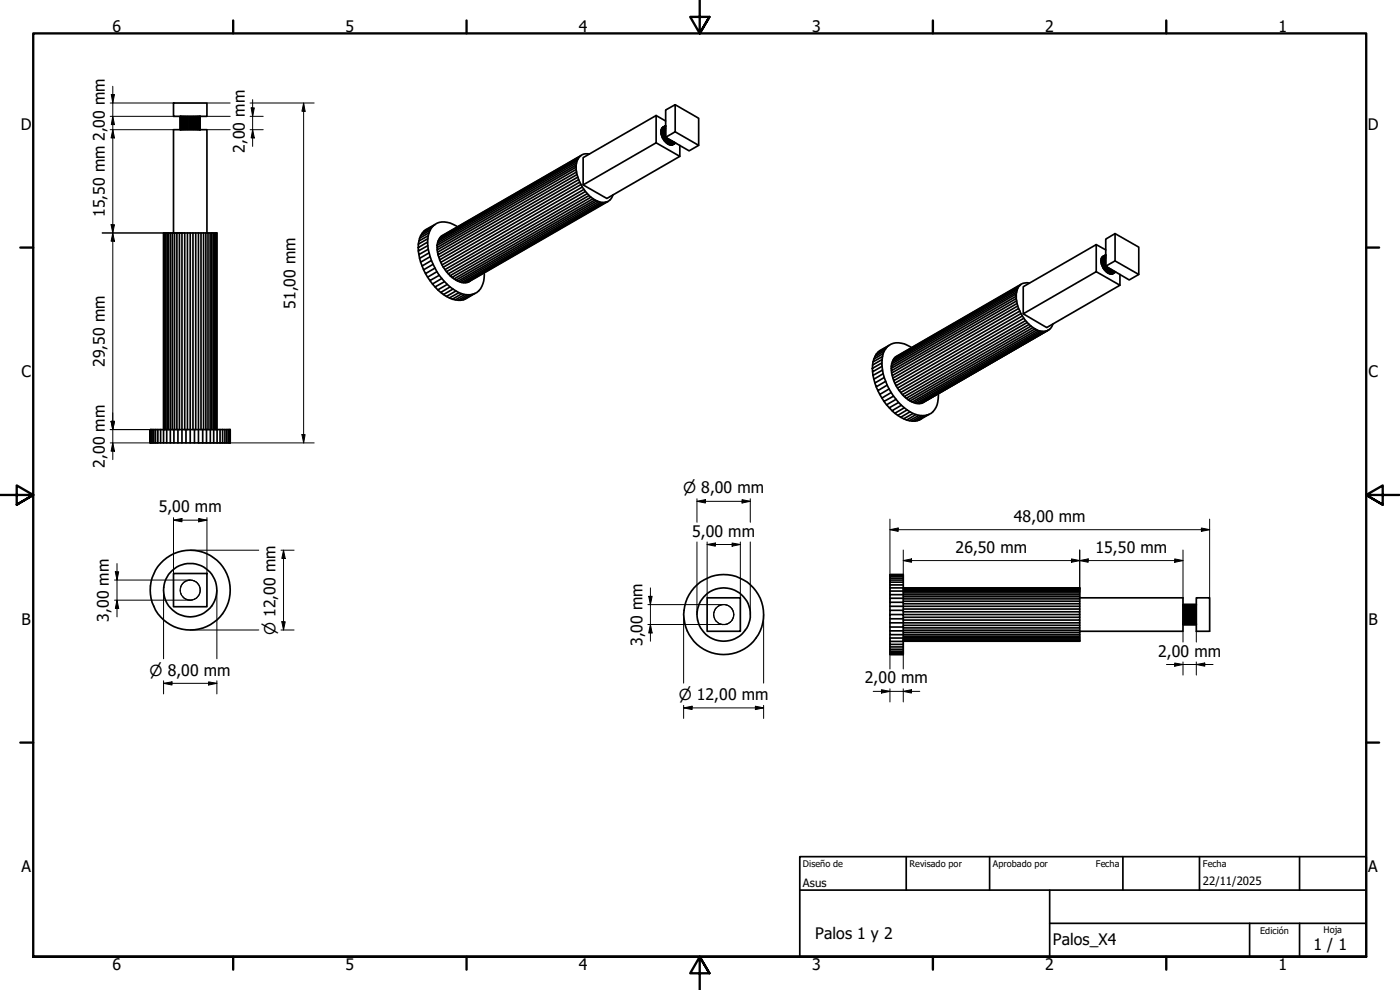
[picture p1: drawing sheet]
<svg xmlns="http://www.w3.org/2000/svg" width="420mm" height="297mm" viewBox="0 0 420 297" stroke-linecap="round" stroke-linejoin="round" font-family="sans-serif">
<!-- layer: Oculto (ISO) -->
<g fill="none" stroke="#000" stroke-width=".38">
<path d="M54.1 176.6v.2M54.1 177v.2M54.1 177.3v.2M54.2 177.6v.2M54.2 176.3v.2M54.2 177.9l.1 .2M54.3 178.2l.1 .2M54.4 178.5l.1 .2M54.4 175.8l-.2 .5M54.5 175.5l-.1 .1M54.6 178.7l.1 .2M54.7 175.2l-.1 .2"/>
<path d="M54.8 179l.1 .1M54.9 175l-.1 .1M55 179.2l.2 .2M55.2 174.7l-.2 .2M55.2 179.4l.2 .2M55.4 174.5l-.2 .2M55.5 179.6l.2 .1M55.7 174.4l-.2 .1M55.8 179.8h.1M55.9 174.3l-.1 .1M56.1 179.9h.2M56.3 174.2h-.2"/>
<path d="M56.4 179.9l.2 .1M56.6 174.1l-.2 .1M56.9 174l-.2 .1M57 174l.8 .2M57.8 179.9l-.2 .1M57.9 174.2h.1M58 174.2h.1M58 179.9h.1M58 179.9h-.1M58.2 174.3l.2 .1M58.4 179.8h-.2M58.5 174.4l.2 .1"/>
<path d="M58.7 179.6l-.2 .1M58.8 174.5l.1 .2M58.9 179.4l-.1 .2M59 174.7l.2 .2M59.2 179.2l-.2 .2M59.2 175l.2 .1M59.4 179l-.2 .1M59.4 175.2l.2 .2M59.6 178.7l-.2 .2M59.6 175.5l.2 .1M59.8 178.5l-.2 .2M59.8 175.8l.1 .5"/>
<path d="M59.8 175.8h.1M59.9 178.2l-.1 .2M59.9 177.9v.2M60 176.3l.1 .2M60.1 176.6v.2M60.1 177v.2M60.1 177.3v.2M60.1 177.6l-.1 .2M56.7 180h.8M214.2 184.3l.1 .9M214.2 184v.2M214.3 183.7l-.1 .2"/>
<path d="M214.3 185.2l.1 .2M214.4 183.4l-.1 .2M214.4 183.2h.1M214.4 185.5l.1 .2M214.5 183.1l-.1 .1M214.6 185.8v.2M214.6 182.8v.2M214.7 186.1l.1 .1M214.8 182.5l-.1 .2M214.9 186.3l.4 .4M215.1 182.3l-.2 .2M215.3 182.1l-.2 .1"/>
<path d="M215.3 186.7l.5 .4M215.5 181.9l-.2 .1M215.8 181.7l-.2 .1M215.9 187.1h.1M216 187.1l.1 .1M216.2 187.2l.1 .1M216.3 181.5l-.4 .2M216.5 181.5h.2M216.5 187.3l.2 .1M216.8 181.4h.2M216.8 187.4h.2M217.1 181.4h.2"/>
<path d="M217.1 187.4h.2M217.4 181.4h.2M217.4 187.4h.2M217.7 181.5h.2M217.9 187.3l-.2 .1M218 181.5l.2 .1M218.2 187.2l-.2 .1M218.3 181.6l.2 .1M218.5 187.1l-.2 .1M218.6 181.7l.2 .1M218.8 186.9l-.2 .2M218.9 181.9l.2 .1"/>
<path d="M219.1 186.7l-.2 .2M219.1 182.1l.2 .1M219.3 186.5l-.2 .2M219.3 182.3l.2 .2M219.5 186.3l-.2 .2M219.6 182.5l.2 .5M219.7 186.1l-.1 .1M219.8 185.8l-.1 .2M219.9 183.1l.1 .1M220 183.2h.1M220 185.5l-.1 .2M220 183.4l.1 .2"/>
<path d="M220.1 183.7l.1 .2M220.2 184v.1M220.2 184.1v.1M220.2 184.6l-.2 .8M220.2 184.3v.2"/>
</g>
<!-- layer: Visible (ISO) -->
<g fill="none" stroke="#000" stroke-width=".51">
<path d="M52.1 30.9h10v4h-10zM54.1 34.9v4M54.2 34.9v4M54.4 34.9v4M54.5 34.9v4M54.7 34.9v4M54.9 34.9v4M55.1 34.9v4M55.3 34.9v4M55.6 34.9v4M55.9 34.9v4M56.2 34.9v4"/>
<path d="M56.5 34.9v4M56.8 34.9v4M57.1 34.9v4M57.4 34.9v4M57.7 34.9v4M58 34.9v4M58.3 34.9v4M58.6 34.9v4M58.9 34.9v4M59.1 34.9v4M59.3 34.9v4M59.5 34.9v4"/>
<path d="M59.7 34.9v4M59.8 34.9v4M59.9 34.9v4M60 34.9v4M60.1 34.9v4v-4M196.9 34.7l2.9 1.6M198.4 39.5a3.8 3.8 0 0 0 3.3 4l1.1-.6-1.1 .6M198.9 38.2l.9-.5-1.2 .8-.2 .8M199.8 38.5l-1.4 .8v.2l1.4-.8M199.8 38.3l-1.4 .8M199.8 38.1l-1.4 .7M199.8 38l-1.2 .7"/>
<path d="M199.8 37.8l-1.2 .7M199.8 37.8l-1 .5M199.8 39l-1.4 .8M199.8 39.3l-1.4 .8M199.8 39.6l-1.4 .8M199.8 39.9l-1.2 .8M202.6 39.5v-8.1l-2.8 1.6v8.2M202.6 31.4l7.1 4.1v8.1M172.9 50.2v.6l-41.7 24.2v-.7M172.9 50.8l.1 .8-41.7 24.1-.1-.7M173 51.6a11.6 11.6 0 0 0 7.3 9.1 3 3 0 0 0 3.7-2.2M173 48.9l-41.7 24-.1 .7"/>
<path d="M173.2 52.4l-41.8 24-.1-.7M173.2 48.3l-41.8 24.1M173.4 53.1l-41.7 24.1-.3-.8M173.4 47.8l-41.7 24.1-.4 1M173.7 53.9l-41.7 24.1-.3-.8M173.7 47.4l-41.7 24-.3 .5M174 54.7l-41.7 24-.3-.7M174 47l-41.7 24-.3 .4M174.4 55.4l-41.7 24.1-.4-.8M174.4 46.7l-42.1 24.3M174.8 56.1l-41.8 24.1-.3-.7M175 47.3l21.9-12.6v8.1l-21.9 12.7z"/>
<path d="M175.3 56.8l-41.8 24.1 .5 .6M175.7 57.5l-41.7 24 .6 .7M176.3 58.1l-41.7 24.1 .5 .5M176.8 58.7l-41.7 24 .5 .5M176.9 46.2a3.2 3.2 0 0 0-4 3.3M177.4 59.2l-41.8 24 .7 .5M178 59.6l-41.7 24.1 .5 .4 41.8-24.1M196.9 42.8l7.1 4.1-21.9 12.6-7.1-4M199.8 41.2l2.8-1.7 7.1 4.1-2.9 1.7zM199.8 41l-.9 .5M199.8 40.6l-1 .7M199.8 40.3l-1.2 .6"/>
<path d="M199.9 41.3l-.8 .5M200.2 41.5l-1 .5M200.5 41.6l-1.1 .7M200.9 41.8l-1.3 .7M201.1 42l-1.3 .7M201.4 42.1l-1.4 .8M201.7 42.3l-1.4 .8M201.9 42.4l-1.4 .8M202.1 42.5l-1.4 .9M202.3 42.7l-1.4 .7M202.4 42.7l-1.3 .8M202.6 42.8l-1.2 .7"/>
<path d="M202.7 42.8l-1.2 .7M204 43.6v3.3M49.1 69.9l.2 59M49.3 69.9h14.3M49.5 69.9v59M49.8 69.9v59M50.2 69.9v59M50.6 69.9v59M51.2 69.9v59M51.8 69.9v59M52.1 69.9v-31h10v31M52.4 69.9v59"/>
<path d="M53.1 69.9v59M53.8 69.9v59M54.6 69.9v63h1.2v-4M55.4 69.9v59M56.3 69.9v59M57.1 69.9v63h-1.3M57.9 69.9v59M58.7 69.9v59M59.6 69.9v63h-1.2M60.3 69.9v59M61.1 69.9v59M61.8 69.9v59"/>
<path d="M62.4 69.9v59M63.1 69.9v59M63.6 69.9h1.5l.1 63h-1.1M63.6 69.9v59M64 69.9v59M64.4 69.9v59M64.7 69.9v59M64.9 69.9v59M65 69.9v59M125.5 74.3l2.8-1.7 .1 1.1-2.9 1.6zM128.3 72.6l.1-1-2.9 1.7v1M128.4 73.7l.1 1.1-2.8 1.6-.2-1.1"/>
<path d="M128.5 74.8l.3 1.1-2.9 1.6-.2-1.1M128.5 70.7l-2.8 1.6M128.8 75.9l.3 1.1-2.9 1.7-.3-1.2M128.8 69.8l-2.9 1.7-.4 1.8M129.1 77a17.5 17.5 0 0 0 9.5 11.1 4.7 4.7 0 0 0 6.6-3.7l.1-2.6M129.1 69.1l-2.9 1.6-.3 .8M129.5 78.2l-2.8 1.6-.5-1.1M129.5 68.4l-2.8 1.6-.5 .7M130 79.3l-2.9 1.6-.4-1.1M130 67.8l-2.9 1.7M130.6 67.4l-2.9 1.5-1 1.1M131.2 73.6l41.7-24.1v.7l-41.7 24.1z"/>
<path d="M137.3 68.1a5.7 5.7 0 0 0-7.3-.3 6.1 6.1 0 0 0-1.6 3.8M179.1 60.2l-41.7 24.2-.6-.3M179.7 60.5l-41.7 24.1-.6-.2M180.3 60.7l-41.7 24.1-.6-.2M180.8 60.8l-41.7 24h-.5M181.4 60.8l-41.8 24h-.5M181.9 60.6l-41.8 24.2h-.5M182.4 60.5l-42.3 24.3M329 73.4l2.9 1.6M330.4 78.3a4 4 0 0 0 3.4 3.9l1-.6M331.9 77.2l-1.4 .8-.1 .3 1.5-.8M331.9 76.4l-1.2 .8-.2 .8"/>
<path d="M331.9 79.9l2.7-1.6 7.2 4-2.9 1.7zM331.9 77l-1.4 .8M331.9 76.8l-1.4 .8M331.9 76.7l-1.3 .7M331.9 76.6l-1.2 .6M331.9 76.5l-1.1 .6M331.9 77.7l-1.4 .8M331.9 78l-1.4 .8M331.9 78.3l-1.4 .8M331.9 79.7l-.9 .5M331.9 78.7l-1.3 .7M331.9 79.4l-1.1 .5"/>
<path d="M331.9 79l-1.2 .7M332 80l-.9 .5M334.6 78.3v-8.2l-2.7 1.6v8.2M334.6 70.1l7.2 4.1v8.1M129 84.2l.8 1M130.6 80.4l-2.9 1.7-.6-1.2M131.1 81.5l-2.8 1.7-.6-1.1M131.8 82.6l-2.8 1.6-.7-1M132.6 83.6l-2.8 1.6 .8 .9M133 80.2l.5 .7M133.4 84.5l-2.8 1.6 .8 .9M134.2 85.3l-2.8 1.7 .9 .7"/>
<path d="M135.1 86.1l-2.8 1.6 .8 .7 2.9-1.7M136.8 87.3l-2.8 1.6-.9-.5M137.7 87.8l-2.8 1.6-.9-.5M138.6 88.1l-2.8 1.7-.9-.4M139.4 88.4l-2.7 1.6-.9-.2M140.3 88.4l-2.8 1.7-.8-.1M141 84.3l-.3 .3M141.1 88.4l-2.9 1.7h-.7M141.8 88.3l-2.8 1.7-.8 .1M142.5 88.1l-3.5 1.9M305 88.9v.7l-37.5 21.6v-.7M305 89.6l.1 .7-37.5 21.6-.1-.7"/>
<path d="M305.1 90.3a11.3 11.3 0 0 0 7.3 9.1 3 3 0 0 0 3.6-2.2M305.1 87.6l-37.5 21.6-.1 .6M305.2 91l-37.4 21.7-.2-.8M305.2 87l-37.4 21.6M305.4 91.8l-37.4 21.7-.2-.8M305.4 86.5l-37.4 21.6-.4 1.1M305.7 92.6l-37.5 21.6-.2-.7M305.7 86l-37.5 21.7-.2 .4M306.1 93.3l-37.6 21.7-.3-.8M306.1 85.6l-37.6 21.7-.3 .4M306.4 94.1l-37.5 21.6-.4-.7M306.4 85.3l-37.9 22"/>
<path d="M306.8 94.8l-37.4 21.6-.5-.7M307.1 86l21.9-12.6v8.1l-21.9 12.7zM307.3 95.5l-37.5 21.6 .5 .7M307.8 96.2l-37.5 21.6 .5 .6M308.3 96.8l-37.5 21.6 .6 .6M308.9 97.3l-37.5 21.7 .6 .5M308.9 84.9a3.1 3.1 0 0 0-3.9 3.3M309.4 97.8l-37.4 21.7 .5 .4M310 98.3l-37.5 21.6 .6 .4 37.5-21.6M311.2 99l-37.5 21.6-.6-.3M311.8 99.2l-37.5 21.6-.6-.2M312.4 99.4l-37.5 21.6-.6-.2"/>
<path d="M312.9 99.4l-37.4 21.7-.6-.1M313.4 99.4l-37.4 21.7h-.5M313.9 99.4l-37.4 21.6-.5 .1M314.4 99.2l-37.9 21.8M314.8 98.9l-37.9 21.9M329 81.5l7.1 4.1-22 12.7-7-4.1M332.3 80.2l-1 .6M332.6 80.4l-1.1 .6M332.9 80.5l-1.2 .7M333.2 80.7l-1.3 .8M333.4 80.8l-1.3 .8M333.7 81l-1.4 .8"/>
<path d="M333.9 81.1l-1.4 .9M334.1 81.3l-1.4 .7M334.3 81.3l-1.3 .9M334.5 81.5l-1.3 .7M334.6 81.5l-1.2 .7M334.7 81.6l-1.1 .6M334.8 81.6l-1 .6M336.1 82.3v3.3M261.8 110.5l2.9-1.6v1l-2.8 1.7zM264.7 108.9v-1l-2.8 1.6-.1 1M264.7 109.9l.2 1.1-2.9 1.6-.1-1M264.9 111l.1 1.1-2.7 1.7-.3-1.2"/>
<path d="M264.9 107l-2.9 1.6M265 112.1l.4 1.2-2.8 1.6-.3-1.1M265 106.1l-2.7 1.6-.4 1.8M265.4 113.3a18 18 0 0 0 9.5 11.1 4.7 4.7 0 0 0 6.7-4.7v-1.6M265.4 105.3l-2.8 1.7-.3 .7M265.8 114.4l-2.8 1.7-.4-1.2M265.8 104.6l-2.8 1.7-.4 .7M266.3 115.6l-2.8 1.6-.5-1.1M266.3 104.1l-2.8 1.6M266.8 116.7l-2.8 1.6-.5-1.1M266.8 103.6l-2.8 1.6-1 1.1M267.5 117.8l-2.8 1.6-.7-1.1"/>
<path d="M267.5 109.8l37.5-21.6v.7l-37.5 21.6zM268.2 118.9l-2.9 1.5-.6-1M268.9 119.8l-2.8 1.7 .8 .9M269.4 116.4l.4 .7M273.6 104.3a5.8 5.8 0 0 0-7.3-.2 5.7 5.7 0 0 0-1.6 3.8M45.1 128.9v4zM45.1 128.9h.2v4h-.2M45.3 128.9h.4v4h-.4M45.7 128.9h.5v4h-.5M46.2 128.9h20.6M46.7 128.9v4h-.5M47.4 128.9v4h-.7"/>
<path d="M48.2 128.9v4h-.8M49.1 128.9v-59v63h-.9M50 128.9v4h-.9M50 132.9h1.1M51.1 128.9v4h1.1M52.2 128.9v4h1.2M53.4 128.9v4h1.2M58.4 128.9v4h-1.3M60.8 128.9v4h-1.2M62 128.9v4h-1.2M63.1 128.9v4h-1.1M64.1 128.9v4h-1"/>
<path d="M66 128.9v4h-.8M66.8 128.9h2.3v4l-.1-4M66.8 128.9v4h-.8M66.8 132.9h.7M67.5 128.9v4h.6M68.1 128.9v4h.4M68.5 128.9v4h.5M68.8 128.9v4M265.3 120.4l.8 1.1M269.7 120.8l-2.8 1.6 .8 .8M270.5 121.6l-2.8 1.6 .8 .8M271.4 122.4l-2.9 1.6 .9 .6 2.8-1.6"/>
<path d="M273.1 123.6l-2.8 1.6-.9-.6M274 124.1l-2.8 1.6-.9-.5M274.9 124.4l-2.8 1.6-.9-.3M275.8 124.6l-2.9 1.6-.8-.2M276.6 124.7l-2.9 1.7-.8-.2M276.6 125.6l-.6 .4M277.4 124.7l-2.8 1.7h-.9M278.1 124.6l-2.8 1.6-.7 .2M278.8 124.3l-3.5 1.9M52.1 172.1h10v9.9h-10zM212.2 179.4h10v10h-10zM267.1 178.4v-2h56.9v7.2"/>
<path d="M267.1 172.4h4zM267.1 172.5v.1h4M267.1 172.6v.4h4M267.1 173v.5h4M267.1 173.5v.5M267.1 174.7v.8M267.1 177.3h4M271.1 172.4v10.7M271.1 179.5h-4v1.2M271.1 178.4h-4v1.1M271.1 174h-4v.7h4M271.1 175.5h-4v.9"/>
<path d="M271.1 176.5h52.9M271.1 176.6h52.9M271.1 176.8h52.9M271.1 177.1h52.9M271.1 179.7h52.9M271.1 177.5h52.9M271.1 177.9h52.9M271.1 178.5h52.9M271.1 179.1h52.9M324 179.4h31v10h-31M359 179.4h4v10h-4zM267.1 184.4h4v1.3h-4z"/>
<path d="M267.1 185.7v1.2h4v-1.2M267.1 186.9v1.2h4v-1.2h52.9M267.1 188.1v1.2h4v-1.2M267.1 189.3v1.1h4M267.1 190.4v1h4M267.1 191.4v1.1h4M267.1 192.5v.8h4M267.1 193.3v.8h4M267.1 181.9h56.9M267.1 194.1v.7M271.1 183.6h52.9v.8h-52.9v-1.3h-4v1.3M271.1 189.3v7.1l-4-.1"/>
<path d="M271.1 196.1h-4v.2h4M271.1 195.8h-4v.3M271.1 195.4h-4v.4M271.1 194.8h-4v.6M271.1 180.7h-4v2.4M271.1 192.3h52.9M271.1 187.6h52.9M271.1 192.2h52.9M271.1 188.4h52.9M271.1 192h52.9M271.1 189.1h52.9M271.1 191.7h52.9"/>
<path d="M271.1 189.7h52.9M271.1 191.3h52.9M271.1 190.4h52.9M271.1 190.9h52.9M271.1 182.7h52.9M271.1 181.2h52.9M271.1 180.4h52.9M324 184.4v.8h-52.9M324 185.2v.8h-52.9M324 186v6.4h-52.9M355 184.1h4M355 184.4h4"/>
<path d="M355 183.8h4M355 183.5h4M355 181.5h4M355 183.2h4M355 182.9h4M355 181.7h4M355 182.6h4M355 181.8h4M355 182.4h4M355 182h4M355 182.2h4M355 187.3h4"/>
<path d="M355 187.2h4M355 187.1h4M355 184.7h4M355 187h4M355 186.8h4M355 185h4M355 185.3h4M355 186.6h4M355 186.4h4M355 185.6h4M355 186.2h4M355 185.9h4"/>
<path d="M359 181.4h-4h4M359 187.4h-4h4"/>
<circle cx="57.1" cy="177.1" r="8"/>
<circle cx="57.1" cy="177.1" r="12"/>
<circle cx="217.2" cy="184.4" r="12"/>
<circle cx="217.2" cy="184.4" r="8"/>
</g>
<!-- layer: Borde (ISO) -->
<g fill="none" stroke="#000" stroke-width=".7">
<path d="M70 6.1v3.9M140 6.1v3.9M210 0v10l-2.9-4.9h5.8l-2.9 4.9 2.9-4.9M280 6.1v3.9M350 6.1v3.9M6.1 74.3h3.9M410 74.3h3.9M0 148.5h10l-5-2.8v5.7l5-2.9-5 2.9M420 148.5h-10l5-2.8v5.7l-5-2.9 5 2.9M6.1 222.8h3.9M410 222.8h3.9M10 287.1v-277.1h400v277.1h-400h400"/>
<path d="M70 287.1v3.8M140 287.1v3.8M212.9 292l-2.9-4.9 2.9 4.9h-5.8l2.9-4.9v9.9M280 287.1v3.8M350 287.1v3.8"/>
</g>
<path d="M240 257h170v30.1h-170zM272 257v10.1M297 257v10.1M337 257v10.1M360 257v10.1M390 257v10.1M240 267.1h170M315 277h95M315 267.1v20M375 277v10.1M390 277v10.1" fill="none" stroke="#000" stroke-width=".51"/>
<!-- layer: Cota (ISO) -->
<g fill="none" stroke="#000" stroke-width=".3">
<path d="M33.1 30.9h19M33.1 38.9h19M33.1 34.9h19M33.4 28.4h1l-.6 2.5zM33.8 38.9l.6 2.5h-1.1zM33.8 34.9l.6 2.5h-1zM33.8 25.9v112M62.1 30.9h7M62.1 38.9h7M62.1 34.9h7M75.1 30.9h19.2M75.1 38.9h3.9"/>
<path d="M75.1 34.9h3.9M75.4 32.4h.9l-.5 2.5zM75.8 38.9l.5 2.5h-.9zM75.8 29.9v14M91.1 30.9l.5 2.5h-1zM91.1 30.9v102M30.7 69.9h24.7M33.3 67.4h1.1l-.6 2.5zM33.8 69.9l.6 2.5h-1.1zM33.1 132.9h14.3M33.1 128.9h22.7M33.3 126.4h1.1l-.6 2.5z"/>
<path d="M33.8 132.9l.6 2.5h-1.1zM59.6 132.9h34.7M90.6 130.4h1l-.5 2.5zM52.1 156.1l2.5-.5v1zM52.1 156.1h10M52.1 155.3v16.8M59.6 155.6l2.5 .5-2.5 .5zM62.1 155.3v16.8M209.2 150.4l2.5-.5v1zM209.2 150.4h16M209.2 149.7v7M222.7 149.9l2.5 .5-2.5 .5z"/>
<path d="M225.2 149.7v7M267.1 158.9l2.5-.5v1zM267.1 158.9h95.9M267.1 155.8v24.9M360.6 158.4l2.4 .5-2.4 .5zM363 155.8v23.6M34.4 174h22.7M34.6 171.6h1l-.5 2.4zM35.1 169.1v16M49.1 177.1v20.6M57.1 165.1h20.6M65.1 177.1v20.6"/>
<path d="M84.3 165.1h4M85.1 165.1l.5 2.5h-1zM85.1 165.1v23.9M194.7 178.9h1l-.5 2.5zM195.2 176.4v16M209.2 162.6v21.8M212.2 163.4l2.5-.5v1zM212.2 163.4h10M212.2 162.6v16.8M219.7 162.9l2.5 .5-2.5 .5zM222.2 162.6v16.8M225.2 162.6v21.8"/>
<path d="M271.1 168.2l2.5-.5v1zM271.1 165v9M271.1 168.2h83.9M321.6 167.7l2.4 .5-2.4 .5zM324 168.2l2.6-.5v1zM324 165v12.9M352.6 167.7l2.4 .5-2.4 .5zM355 165v14.4M34.4 180.1h22.7M35.1 180.1l.5 2.4h-1zM57.1 189h20.6M84.3 189h4"/>
<path d="M84.6 186.5h1l-.5 2.5zM194.4 181.4h22.8M194.4 187.4h22.8M195.2 187.4l.5 2.5h-1zM205.2 184.4v20.6M229.2 184.4v20.6M267.1 191.4v9.3M271.1 191.4v9.3M350.1 199.4h13.9M352.6 198.9l2.4 .5-2.4 .5zM355 189.4v3.2M355 198.6v4"/>
<path d="M359 199.4l2.6-.5v1zM359 189.4v3.2M359 198.6v4M49.1 205l2.5-.4v.9zM49.1 205h16M49.1 204.3v3.9M62.6 204.6l2.5 .4-2.5 .5zM65.1 204.3v3.9M205.2 212.4l2.5-.5v1zM205.2 212.4h24M205.2 211.6v4M226.7 211.9l2.5 .5-2.5 .5z"/>
<path d="M229.2 211.6v4M262.1 207.4h13.9M264.5 206.9l2.6 .5-2.6 .5zM267.1 206.7v3.9M271.1 207.4l2.5-.5v1zM271.1 206.7v3.9"/>
</g>
<g fill="#000">
<path d="M33.4 28.4h1l-.6 2.5zM33.8 34.9l.6 2.5h-1zM75.4 32.4h.9l-.5 2.5zM91.1 30.9l.5 2.5h-1zM33.8 38.9l.6 2.5h-1.1zM75.8 38.9l.5 2.5h-.9zM33.3 67.4h1.1l-.6 2.5zM33.8 69.9l.6 2.5h-1.1zM33.3 126.4h1.1l-.6 2.5zM33.8 132.9l.6 2.5h-1.1zM90.6 130.4h1l-.5 2.5zM52.1 156.1l2.5-.5v1z"/>
<path d="M59.6 155.6l2.5 .5-2.5 .5zM209.2 150.4l2.5-.5v1zM222.7 149.9l2.5 .5-2.5 .5zM267.1 158.9l2.5-.5v1zM360.6 158.4l2.4 .5-2.4 .5zM34.6 171.6h1l-.5 2.4zM85.1 165.1l.5 2.5h-1zM194.7 178.9h1l-.5 2.5zM212.2 163.4l2.5-.5v1zM219.7 162.9l2.5 .5-2.5 .5zM271.1 168.2l2.5-.5v1zM321.6 167.7l2.4 .5-2.4 .5z"/>
<path d="M324 168.2l2.6-.5v1zM352.6 167.7l2.4 .5-2.4 .5zM35.1 180.1l.5 2.4h-1zM84.6 186.5h1l-.5 2.5zM195.2 187.4l.5 2.5h-1zM352.6 198.9l2.4 .5-2.4 .5zM359 199.4l2.6-.5v1zM49.1 205l2.5-.4v.9zM62.6 204.6l2.5 .4-2.5 .5zM205.2 212.4l2.5-.5v1zM226.7 211.9l2.5 .5-2.5 .5zM264.5 206.9l2.6 .5-2.6 .5z"/>
<path d="M271.1 207.4l2.5-.5v1z"/>
</g>
<g font-size="4.8">
<text x="33.7" y="9.6">6</text>
<text x="103.7" y="9.6">5</text>
<text x="173.7" y="9.6">4</text>
<text x="243.7" y="9.6">3</text>
<text x="313.7" y="9.6">2</text>
<text x="383.7" y="9.6">1</text>
<text x="6.2" y="38.9">D</text>
<text x="410.5" y="38.9">D</text>
<text x="73.5" y="45.8" transform="rotate(-90 73.5 45.8)">2,00 mm</text>
<text x="31.4" y="65.2" transform="rotate(-90 31.4 65.2)">15,50 mm 2,00 mm</text>
<text x="88.7" y="92.7" transform="rotate(-90 88.7 92.7)">51,00 mm</text>
<text x="6.4" y="113.1">C</text>
<text x="31.4" y="110.2" transform="rotate(-90 31.4 110.2)">29,50 mm</text>
<text x="410.7" y="113.1">C</text>
<text x="31.4" y="140.4" transform="rotate(-90 31.4 140.4)">2,00 mm</text>
<text x="47.6" y="153.7">5,00 mm</text>
<text x="207.7" y="161">5,00 mm</text>
<text x="304.3" y="156.5">48,00 mm</text>
<text x="286.8" y="165.8">26,50 mm</text>
<text x="328.8" y="165.8">15,50 mm</text>
<text x="6.4" y="187.4">B</text>
<text x="32.7" y="186.5" transform="rotate(-90 32.7 186.5)">3,00 mm</text>
<text x="410.7" y="187.4">B</text>
<text x="192.8" y="193.9" transform="rotate(-90 192.8 193.9)">3,00 mm</text>
<text x="347.6" y="197">2,00 mm</text>
<text x="259.6" y="205">2,00 mm</text>
<text x="6.4" y="261.7">A</text>
<text x="410.7" y="261.7">A</text>
<text x="244.7" y="281.6">Palos 1 y 2</text>
<text x="316" y="283.5">Palos_X4</text>
<text x="394.2" y="285">1 / 1</text>
<text x="33.7" y="290.9">6</text>
<text x="103.7" y="290.9">5</text>
<text x="173.7" y="290.9">4</text>
<text x="243.7" y="290.9">3</text>
<text x="313.7" y="290.9">2</text>
<text x="383.7" y="290.9">1</text>
</g>
<g font-size="4.6">
<text x="205" y="148">⌀ 8,00 mm</text>
<text x="82.7" y="190.5" transform="rotate(-90 82.7 190.5)">⌀ 12,00 mm</text>
<text x="44.9" y="202.7">⌀ 8,00 mm</text>
<text x="203.7" y="210">⌀ 12,00 mm</text>
</g>
<g font-size="3.4">
<text x="241" y="266">Asus</text>
<text x="361" y="265.5">22/11/2025</text>
</g>
<g font-size="2.7">
<text x="241" y="260.2">Diseño de</text>
<text x="273" y="260.1">Revisado por</text>
<text x="298" y="260.1">Aprobado por</text>
<text x="328.9" y="260.1">Fecha</text>
<text x="361" y="260.1">Fecha</text>
<text x="378.2" y="280.3">Edición</text>
<text x="397.2" y="280">Hoja</text>
</g>
</svg>
